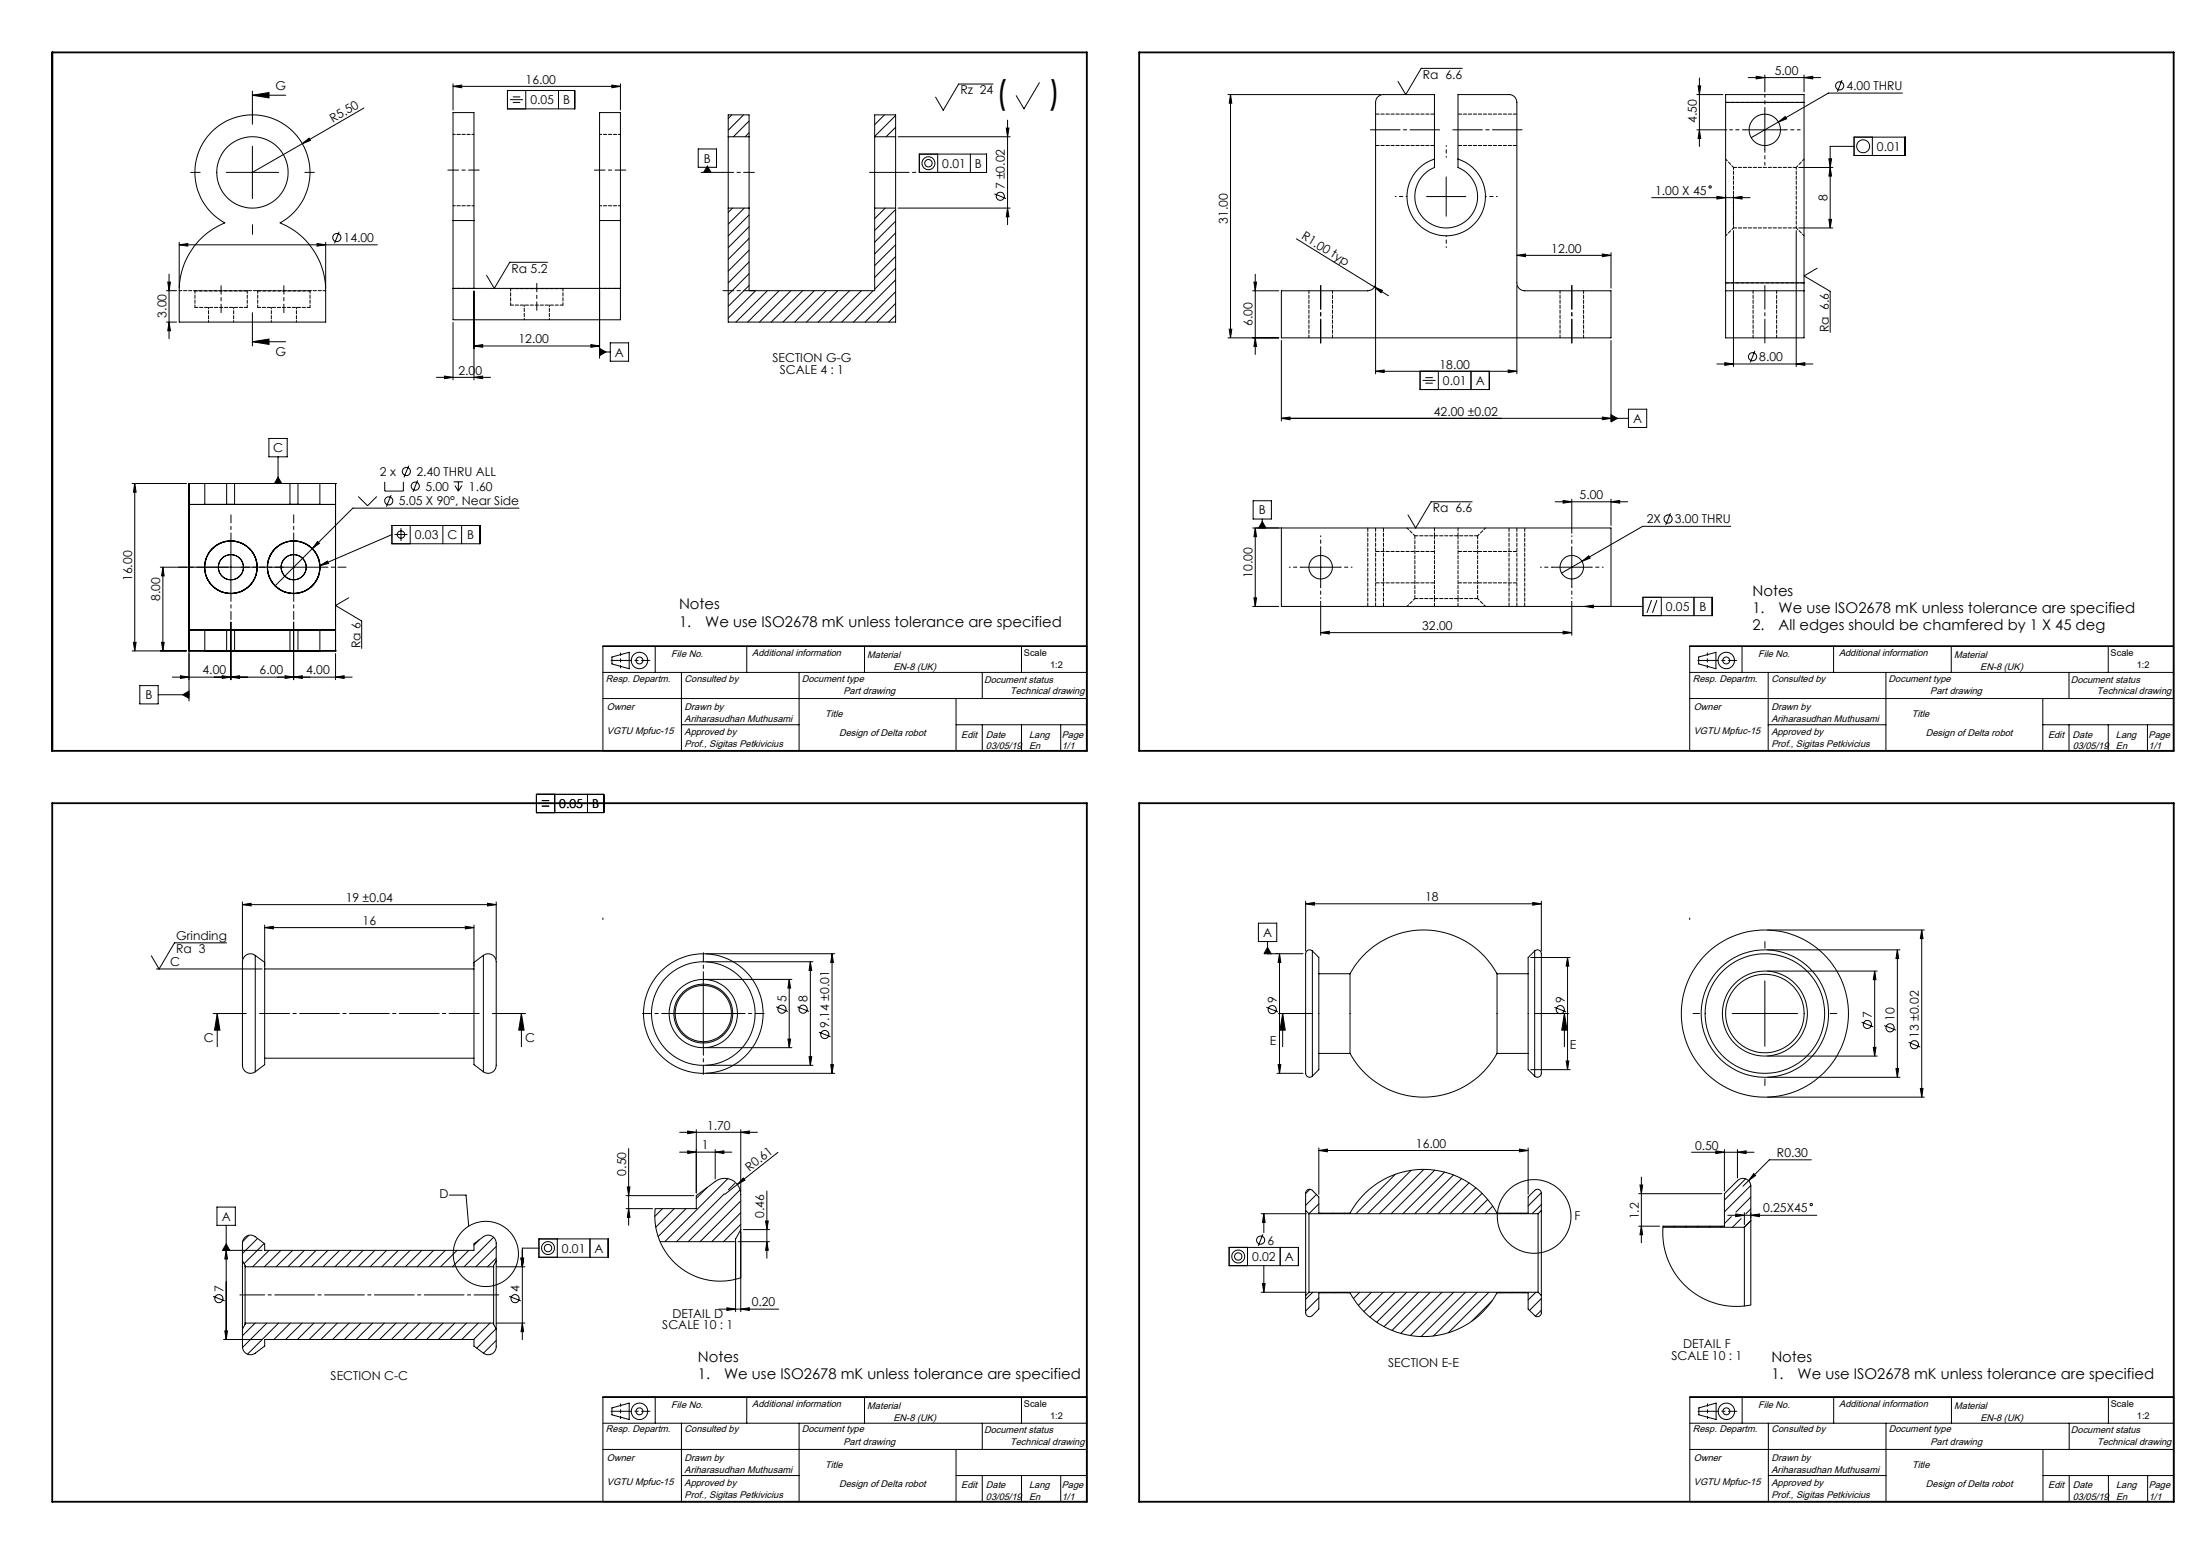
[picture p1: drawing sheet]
<svg xmlns="http://www.w3.org/2000/svg" width="841mm" height="594mm" viewBox="0 0 841 594" stroke-linecap="round" stroke-linejoin="round" font-family="sans-serif">
<g fill="none" stroke="#000" stroke-width=".38">
<path d="M96.5 34.8v12.7M96.5 36.4h12.7M96.5 36.4l6.3-1v2zM173.2 33l3.3-.5v1zM173.2 32v10M173.2 33h64M194 34.6h25.7v7h-25.7zM195 38.1h4.9M196 37h2.9M196 39.2h2.9M201 34.6v7M213.5 34.6v7"/>
<path d="M233.9 32.5l3.3 .5-3.3 .5zM237.2 32v10M379.6 32.1h-13.1l-5.9 10-3-5M397.3 31.6l-5.9 10-2.9-5M469.4 36.2h58.5M470.4 36.2l.5 3.2h-1zM470.4 36.2v92.9M526.7 37l1-.6 1.1-.2h19.6v27.8a12 12 0 0 0-5.1 18.4 12 12 0 0 0 19.1 0 12 12 0 0 0-5-18.4v-27.8h19.5a2.95 2.95 0 0 1 3 3v68.9a3 3 0 0 0 3 3.1h32.9v17.9h-126v-17.9h33.1a3 3 0 0 0 3-3.1v-68.9l.2-1.2zM559 26.1h-15.7l-5.9 10.1-3-5.1M648.7 36.2h9.9M649.1 32.8h1l-.5 3.4zM649.6 29.8v26.2"/>
<path d="M659.7 39.2v-3h29.9v3M659.7 39.2h29.9M659.7 39.2v68.9M668.3 29.7h27.7M671.3 29.2l3.4 .5-3.4 .5zM674.7 28.7v6.4M689.6 29.7l3.4-.5v1zM689.6 28.7v6.4M689.6 39.2v68.9M704.1 30.6l-1.7 4.5M727.3 35.6h-28.3l-19.2 11M81.4 49.9a22 22 0 0 1 32.9 3 22 22 0 0 1-7.2 32.3 28.1 28.1 0 0 1 17.4 25.9v12h-56v-12a28.1 28.1 0 0 1 17.4-25.9 22 22 0 0 1-4.5-35.3z"/>
<path d="M96.5 55.9v20M115.6 54.9l2.5-2.1 .6 .9zM115.6 54.9l-19.1 11M139.1 41.3l-23.5 13.6M266.9 56.9h7v7.1h-7zM278.4 52.3v27.2M278.4 52.3h7.9M278.4 52.3v-8.4h7.9v8.4M279.8 43.9l-1.4 1.4M284.2 43.9l-5.8 5.9M286.3 52.3v27.2M286.3 46.3l-5.9 6"/>
<path d="M286.3 50.8l-1.4 1.5M334.4 52.3v27.2M334.4 52.3h8M334.4 52.3v-8.4h8v8.4M338.1 43.9l-3.7 3.8M342.4 52.3v27.2M342.4 44.2l-8 7.9M342.4 48.6l-3.7 3.7M343.4 52.3h42.8M351.4 58.9h25.7v7h-25.7zM358.5 58.9v7M370.9 58.9v7"/>
<path d="M384.7 49h1l-.5 3.3zM385.2 45.9v40M648.7 49.6h11.5M649.6 49.6l.5 3.3h-1zM667.1 49.6h15M674.7 42.1v15M679.8 46.6l2.6-2.1 .5 .9zM679.8 46.6l-10.4 6M708.8 52.4h19.5v7h-19.5zM708.8 55.9h-9.2v31.2M715.8 52.4v7M86.5 65.9h20"/>
<path d="M268 65.9h8.4M270.4 63.5l1.4 2.4h-2.8zM270.4 64v1.9M278.4 79.5v43.6h64v-43.6M278.4 79.5h7.9M280 79.5l-1.6 1.7M284.5 79.5l-6.1 6.2M286.3 79.5v31.6h48.1v-31.6M334.4 79.5h8M338.4 79.5l-4 4.1M343.4 79.5h42.8M380.2 74.1l4.4 1.8"/>
<path d="M385.2 79.5l.5 3.4h-1zM545.4 75.1h15M548.4 60.8a15 15 0 0 0-7.7 23.1 15 15 0 0 0 24.3 0 15 15 0 0 0-7.6-23.1M552.8 67.6v15M631.4 75.6h37.6M656.3 75.1l3.4 .5-3.4 .5zM662.7 75.6l3.2-.5v1zM662.7 74.6v11.5M687.6 64h13.1M699.1 60.7h1.1l-.6 3.3zM699.6 64l.6 3.3h-1.1zM68.5 93.6l3.3-.5v1z"/>
<path d="M68.5 92.6v17.5M68.5 93.6h75.8M121.2 93.1l3.3 .5-3.3 .5zM124.5 92.6v17.5M129.6 88.6l-1.7 4.4M173.2 84.3v25.9M173.2 84.3v-41.3h8v41.3M173.2 84.3h8M181.2 84.3v25.9M229.2 84.3v52.6M229.2 84.3v-41.3h8v41.3M229.2 84.3h8"/>
<path d="M237.2 84.3v25.9M286.3 82.2l-7.9 8M286.3 86.7l-7.9 8M286.3 91.2l-7.9 8M286.3 95.7l-7.9 7.9M342.4 80.1l-8 8M342.4 84.6l-8 8M342.4 89l-8 8M342.4 93.5l-8 8M342.4 98l-8 8M495.6 91.3l29.8 18.4M579.9 97.6l3.2-.5v1z"/>
<path d="M579.9 97.6h35.9M612.5 97.1l3.3 .5-3.3 .5zM615.8 96.6v13.5M662.7 88.2v52M686.6 88.2v52M687.6 87.1h13.1M699.1 83.8h1.1l-.6 3.3zM63.6 111.1h3.9M64.1 107.8h1.1l-.6 3.3zM64.6 104.8v24.7M96.5 119.5v12.7M173.2 110.2v12h64v-12"/>
<path d="M173.2 110.2h64M181.2 111.3v33.9M209.3 100.3h-14.4l-6 9.9-2.9-4.9M286.3 100.1l-7.9 8.1M286.3 104.6l-7.9 8M286.3 109.1l-7.9 8M288.9 111.1l-10.5 10.5M293.3 111.1l-12 12M297.9 111.1l-12.1 12M302.3 111.1l-12 12M306.8 111.1l-12 12M311.3 111.1l-12 12"/>
<path d="M315.8 111.1l-12 12M320.3 111.1l-12 12M324.8 111.1l-12 12M329.3 111.1l-12 12M333.8 111.1l-12 12M342.4 102.5l-8 8M342.4 107l-16.2 16.1M342.4 111.5l-11.7 11.6M342.4 116l-7.2 7.1M478.9 111.2h9.9M479.4 107.8h.9l-.5 3.4zM479.8 104.8v30.7"/>
<path d="M525.4 109.7l3.1 1.3-.6 .9zM525.4 109.7l5.4 3.4M525.9 109.1v33.8M579.9 109.1v33.8M659.7 108.1v3.1M659.7 111.2v17.9h29.9v-17.9M659.7 111.2h29.9M659.7 108.1h29.9M689.6 108.1v3.1M694.7 102.5l-5.1 3 10 5.9v15.7M63.6 123.1h3.9M64.6 123.1l.6 3.3h-1.1z"/>
<path d="M96.5 130.6h12.7M96.5 130.6l6.3-1v2zM173.2 123.3v21.9M181.2 132.2l3.3-.5v1zM181.2 132.2h48M225.9 131.7l3.3 .5-3.3 .5zM229.2 133.2l2.4 1.3-2.4 1.5zM229.2 134.5h4.1M233.3 131h7v7.1h-7zM342.4 120.5l-2.7 2.6M469.4 129.1h19.4M469.9 125.8h1l-.5 3.3z"/>
<path d="M479.8 129.1l.5 3.3h-.9zM489.8 130.1v30.8M615.8 130.1v30.8M656.3 139.1h36.7M659.3 138.6l3.4 .5-3.4 .6zM670.8 134.1l-1.7 4.5M686.6 139.1l3.3-.5v1.1zM166.8 144.2h20.7M169.9 143.7l3.3 .5-3.3 .5zM181.2 144.2l3.3-.5v1zM489.8 159.9l3.3-.5v1zM489.8 159.9h132.7"/>
<path d="M525.9 141.9l3.2-.5v1zM525.9 141.9h54M542.9 141.9v7h26.4v-7M543.8 145.4h5M544.9 144.3h2.8M544.9 146.5h2.8M549.8 141.9v7M562.3 141.9v7M576.5 141.4l3.4 .5-3.4 .5zM612.5 159.4l3.3 .5-3.3 .5zM615.8 158.5l2.5 1.4-2.5 1.4zM622.5 156.4h7v7h-7z"/>
<path d="M102.8 167.6h7v7h-7zM106.3 174.6v10.2M156.2 178l-1.8 4.4M50.5 184.8h20.8M51.5 184.8l.5 3.3h-1zM51.5 184.8v64M72.2 184.8h17.5M72.2 184.8v83.2M72.2 184.8h56.1M72.2 184.8h.1M78.3 184.8v8M86.6 184.8h27.3z"/>
<path d="M86.6 192.8h27.3zM86.6 184.8v8M89.7 184.8h-11.4h44h-11.5M89.7 192.8h-17.5h56.1h-17.5M89.7 192.8h-11.4h44h-11.5M89.7 184.8v8M106.3 182.4l1.4 2.4h-2.8zM110.8 184.8h17.5M110.8 184.8v8M113.9 184.8v8M122.3 184.8v8M128.3 184.8v64"/>
<path d="M128.3 184.8h.1M136.9 189.8l3.6 3.5 3.5-3.5M147.1 184.2v3.5h7.1v-3.5M149.5 189.2l-1.8 4.5M159.6 183.6l-1.7 4.5M173.4 184.2h3.6M173.9 185.6l1.3 2.1M175.2 184.2v3.5M176.6 185.6l-1.4 2.1M198.4 194.2h-63.5l-29.8 29.8M479 191.4h7v7h-7zM482.5 199.3l1.4 2.5h-2.7z"/>
<path d="M482.5 198.4v3.4M562.8 191.8h-15.7l-5.9 10-3-5M594.5 191.8h27.7M597.5 191.3l3.4 .5-3.4 .5zM600.9 190.8v13M615.8 191.8l3.4-.5v1zM615.8 190.8v10M638.6 196.2l-1.8 4.4M61.3 216.8h36.9M62.3 216.8l.5 3.3h-1zM62.3 216.8v32M88.3 206.8v20"/>
<path d="M102.3 216.8h20M112.3 206.8v20M121.4 207l.7 .7-2.7 2zM122.3 216.2l2.9-1.8 .4 1zM149.8 204.4l-27.5 11.8M149.8 200.9h33.7v6.9h-33.7zM150.8 204.3h5M153.3 201.9v4.9M156.8 200.9v6.9M169.3 200.9v6.9M176.5 200.9v6.9M478.9 201.8h136.9v30"/>
<path d="M479.8 201.8l.5 3.3h-.9zM479.8 201.8v30M489.8 201.8v30h138.3M497.3 216.8h15M504.9 209.3v15M593.3 216.8h15M600.9 209.3v15M604.7 214.6l2.6-2.1 .6 .9zM604.7 214.6l-7.8 4.5M661.6 201.2h-33.7l-23.2 13.4M88.3 237.8v22M112.3 237.8v22"/>
<path d="M133.3 228.5l-5 3 10 5.9v10.5M478.9 231.8h9.9M479.4 228.5h.9l-.5 3.3zM504.9 229.8v13M600.9 229.8v13M605.8 231.8l3.3-.5v1zM628.1 228.3h26.4v7h-26.4zM631.3 229.4l-1.7 4.9M633.4 229.4l-1.7 4.9M635.1 228.3v7M647.6 228.3v7M50.5 248.8h20.8"/>
<path d="M51 245.5h1l-.5 3.3zM61.8 245.5h1l-.5 3.3zM69 258.3l3.2 .5-3.2 .5zM72.2 248.8h17.5M72.2 248.8h56.1M72.2 248.8h.1M78.3 240.8v8M84.9 258.3l3.4 .5-3.4 .5zM86.6 248.8h27.3zM86.6 240.8h27.3zM86.6 240.8v8M88.3 258.8l3.3-.5v1z"/>
<path d="M89.7 248.8h-11.4h44h-11.5M89.7 240.8h-17.5h56.1h-17.5M89.7 240.8h-11.4h44h-11.5M89.7 240.8v8M109 258.3l3.3 .5-3.3 .5zM110.8 248.8h17.5M110.8 240.8v8M112.3 258.8l3.3-.5v1zM113.9 240.8v8M122.3 240.8v8M128.3 258.8l3.3-.5v1zM128.3 249.8v10"/>
<path d="M128.3 248.8h.1M134.6 258.8h-68.7M230.5 247h185v40h-185zM230.5 257h185M233.9 251.1l6.6-1.8v6.3l-6.6-1.8zM250.5 247v10M260.5 257v30M285.5 247v10M305.5 257v30M330.5 247v10M375.5 257v10M390.5 247v10"/>
<path d="M504.9 241.8l3.2-.5v1zM504.9 241.8h96M597.5 241.3l3.4 .5-3.4 .5zM645.9 247h185v40h-185zM645.9 257h185M649.4 251.1l6.6-1.8v6.3l-6.6-1.8zM665.9 247v10M675.9 257v30M700.9 247v10M720.9 257v30M745.9 247v10M790.9 257v10"/>
<path d="M805.9 247v10M53.4 262.1h7.1v7h-7.1zM60.5 265.6h11.7M69.8 265.6l2.4-1.4v2.7zM230.5 267h185M260.5 277h45M365.5 267v20M365.5 277h50M375.5 277v10M390.5 277v10M405.5 277v10M645.9 267h185"/>
<path d="M675.9 277h45M780.9 277h50M780.9 267v20M790.9 277v10M805.9 277v10M820.9 277v10M205.1 303.6h25.7v7h-25.7zM206.1 307.1h4.9M207.1 306h2.8M207.1 308.1h2.8M212.1 303.6v7M224.6 303.6v7"/>
<path d="M92.7 345.8l3.3-.5v1zM92.7 344.8v21.8M92.7 345.8h97M101.2 354.6l3.3-.5v1zM101.2 353.6v15.8M101.2 354.6h80M177.9 354.1l3.3 .5-3.3 .5zM181.2 353.6v15.8M186.4 345.3l3.3 .5-3.3 .5zM189.7 344.8v21.8M230.5 350.9v.6M481 352.9h7.1v7h-7.1z"/>
<path d="M484.5 359.9v4.7h13.6M499.1 345.5l3.3-.5v1zM499.1 344.5v19.1M499.1 345.5h90.1M585.9 345l3.3 .5-3.3 .5zM589.2 344.5v19.1M645.9 350.9v.6M675.7 355.5h59.9M734.6 355.5l.5 3.3h-1zM734.6 355.5v63.9M59.8 370.4h40.4M86.6 360.4h-19.9l-5.9 10-2.9-5"/>
<path d="M97.6 365.2a3.3 3.3 0 0 0-3.8 .2 3.3 3.3 0 0 0-1.1 3.6v31.4a26.7 26.7 0 0 0 .4 8.3 3.1 3.1 0 0 0 4.5 1M97.6 365.2l3.6 2.7v39.1l-3.6 2.7M97.6 365.2v44.5M101.2 370.4h80M184.8 365.2a3.3 3.3 0 0 1 3.8 .2 3.3 3.3 0 0 1 1.1 3.6v31.4a29.1 29.1 0 0 1-.4 8.3 3.1 3.1 0 0 1-4.5 1M184.8 365.2l-3.6 2.7v39.1l3.6 2.7M184.8 365.2v44.5M268.9 374.9v25M269.8 364.6h49.3M269.8 367.6h41M269.8 374.4h32.9M301.7 374.4l.5 3.3h-1z"/>
<path d="M301.7 374.4v26.1M309.8 367.6l.5 3.3h-1zM309.8 367.6v39.6M318.1 364.6l.5 3.3h-1zM318.1 364.6v45.7M484.5 362.1l1.5 2.5h-2.8zM489.1 364.6l.5 3.3h-1zM489.1 364.6v45.7M501.7 363.5a1.65 1.65 0 0 0-2-.1 1.65 1.65 0 0 0-.6 2v44.1a1.64 1.64 0 0 0 .6 1.9 1.64 1.64 0 0 0 2-.1M501.7 363.5l2.5 2.5v42.9l-2.5 2.4M501.7 363.5v47.8M504.2 372.2h11.9"/>
<path d="M516.1 372.2a32 32 0 0 1 56.2 0M516.1 372.2v30.5M572.3 372.2v30.5M572.3 372.2h11.9M585.2 366h15M586.7 363.5a1.64 1.64 0 0 1 1.9 0 1.64 1.64 0 0 1 .6 1.9v44.1a1.63 1.63 0 0 1-.6 1.9 1.63 1.63 0 0 1-1.9-.1M586.7 363.5l-2.5 2.5v42.9l2.5 2.4M586.7 363.5v47.8M599.2 366l.5 3.3h-1zM599.2 366v42.9M674.7 374.9v25M675.7 363.1h50.6"/>
<path d="M675.7 371.2h41.9M716.6 371.2l.5 3.3h-1zM716.6 371.2v32.5M725.3 363.1l.5 3.3h-1zM725.3 363.1v48.7M81.5 387.4h12.7M83 387.4l1.1 6.4h-2.1zM83 387.4v12.7M188.2 387.4h12.7M199.3 387.4l1 6.4h-2zM199.3 387.4v12.7M256.4 387.4h24.9"/>
<path d="M296.7 384.8l4.5 1.8M301.2 397.2h1l-.5 3.3zM304.8 384.8l4.4 1.8M313.1 394.5l4.4 1.8M484.1 385l4.5 1.8M488.7 387.4h12.7M490.3 387.4l1 6.4h-2zM490.3 387.4v12.7M586.9 387.4h12.7M594.2 385l4.5 1.8M598 387.4l1.1 6.4h-2.1zM598 387.4v12.7"/>
<path d="M662.2 387.4h25M711.6 390.7l4.5 1.8M720.3 392l4.4 1.8M729.6 398.5l4.5 1.7M101.2 404.5h80M269.8 410.3h49.3M269.8 407.2h41M269.8 400.5h32.9M309.3 403.9h1l-.5 3.3zM317.6 407h1l-.5 3.3zM488.1 410.3h10M488.6 407h1l-.5 3.3z"/>
<path d="M504.2 402.7h11.9M516.1 402.7a32 32 0 0 0 56.2 0M572.3 402.7h11.9M585.2 408.9h15M598.7 405.5h1l-.5 3.4zM675.7 419.4h59.9M675.7 411.8h50.6M675.7 403.7h41.9M716.1 400.4h1l-.5 3.3zM724.8 408.5h1l-.5 3.3zM734.1 416.1h1l-.5 3.3zM240.3 439v29.3"/>
<path d="M259.8 432.8h29.7M262.9 432.3l3.3 .5-3.3 .5zM262.9 439.9l3.3 .5-3.3 .5zM266.2 431.8v24.2M273.4 439.4v11.2M283.2 432.8l3.3-.5v1zM283.2 431.8v23.7M504.2 439.8l3.3-.6v1.1zM504.2 438.8v17.7M504.2 439.8h80M580.8 439.2l3.4 .6-3.4 .5zM584.2 438.8v17.7"/>
<path d="M655.9 439.9l3.3 .5-3.3 .5zM659.2 439.4v15.9M664.2 439.4v10.9M171.8 456.8h6.4l1 11.9M239.3 457h25.9M239.8 453.7h1l-.5 3.3zM259.8 440.4h20M270.4 453.9l-4.2 4.2M273.4 440.4l3.3-.5v1zM276.9 456.3l-18.3 18.3M278.2 450.5l-24.1 24.1M280.9 452.3l-2.4 2.5"/>
<path d="M281.9 452.7l-4.8 3.8M282.9 454.8l-19.8 19.8M283.2 459.1l-15.6 15.5M284.1 450.3l.7 .8-2.9 1.6zM293.2 455.3v25.7M297.4 440.5l-15.5 12.2M500.8 454.6l-1.7 1.6M503.2 456.6l-4.1 4.1M533.4 448.8l-15.1 15.1M539.4 447.4l-16.5 16.5M544.3 447l-17 16.9M548.5 447.3l-16.7 16.6"/>
<path d="M552.2 448l-15.9 15.9M555.6 449.1l-14.8 14.8M558.7 450.5l-13.4 13.4M561.6 452.1l-11.8 11.8M564.2 454l-10 9.9M566.6 456.1l-7.8 7.8M568.7 458.5l-5.5 5.4M589.2 455.9l-5 5.1M626.4 456.3h31.8M626.9 453h1l-.4 3.3zM627.5 449.9v25.1M646.6 440.4h23.9"/>
<path d="M664.2 440.4l3.3-.5v1zM667.3 450.6l-8.1 8.1M668.4 451.3l-2.1 2.1M669.3 453.1l-10.1 10.1M669.3 457.6l-5.7 5.7M670.4 448.6l.7 .7-2.7 2zM692.4 443.3h-16l-8 8M82.9 461.4h7.1v7h-7.1zM85.4 477.9h14.8M86.5 475.5l1.3 2.4h-2.7zM86.5 477.9l.5 3.3h-1.1zM86.5 468.4v43.6"/>
<path d="M95.1 472.2l-2.4 2.4M98.5 473.4l-5.8 5.7M101 475.3l-7.7 7.7M102.9 477.9l-6.3 6.3M107.4 477.9l-6.3 6.3M111.9 477.9l-6.3 6.3M116.3 477.9l-6.2 6.3M120.8 477.9l-6.3 6.3M125.3 477.9l-6.3 6.3M129.8 477.9l-6.3 6.3M134.3 477.9l-6.3 6.3M138.8 477.9l-6.3 6.3"/>
<path d="M143.3 477.9l-6.3 6.3M147.8 477.9l-6.3 6.3M152.3 477.9l-6.3 6.3M156.8 477.9l-6.3 6.3M161.3 477.9l-6.4 6.3M165.7 477.9l-6.2 6.3M170.3 477.9l-6.4 6.3M174.7 477.9l-6.3 6.3M179.2 477.9l-6.3 6.3M183.3 473.8l-2.1 2.2M188.7 472.9l-11.3 11.3M189.7 476.5l-7.8 7.7"/>
<path d="M206 477.1h-6.3v35M206 473.6h26.5v7h-26.5zM213 473.6v7M225.5 473.6v7M239.3 462h10.1M240.3 462l.5 3.3h-1zM250.5 462h15.7v-5l7.2-5.4a6.1 6.1 0 0 1 6.4-.5 6.1 6.1 0 0 1 3.4 5.4v31.9l-3.6 .9-3.1 .4-3.1-.1-5.9-1.1-5.5-2.6-3.9-3.1-2.6-2.7-1.4-2.1-2.2-4.4-1.3-4.9-.3-3.7zM252.3 474.6h28.9v14.4M253.3 462l-3 3M257.7 462l-7 7.1M262.3 462l-10.7 10.6M281.2 474.5l-.1 .1"/>
<path d="M282.2 474.6h12M283.2 470l-2 3.6v27.8M283.2 463.5l-11.1 11.1M283.2 468l-6.6 6.6M283.2 471v30.4M284.2 470h10M292.7 466.7h1l-.5 3.3zM293.2 474.6l.5 3.3h-1zM469.9 476.8h26.5v7h-26.5zM476.9 476.8v7M482.1 463.9h17.3M482.8 471.8l-1.8 4.4"/>
<path d="M483.1 463.9l.5 3.3h-1zM483.1 463.9v7.3M489.4 476.8v7M499.1 462.7v-6.6a1.5 1.5 0 0 1 .9-1.4 1.5 1.5 0 0 1 1.7 .3l2.5 2.5v6.2h11.9a32 32 0 0 1 56.2 0h11.9v-6.2l2.5-2.5a1.47 1.47 0 0 1 1.6-.3 1.47 1.47 0 0 1 .9 1.4v6.6M499.1 462.7v32.5M499.1 462.7l1.3 1.2M500.4 463.9v30.1M500.4 463.9h87.6M504.2 460.2l-3.8 3.7M505.1 463.7l-.2 .2M509.6 463.7l-.2 .2M514.1 463.7l-.2 .2"/>
<path d="M570.6 461l-2.9 2.9M572.5 463.7l-.3 .2M576.9 463.7l-.2 .2M581.4 463.7l-.2 .2M588 463.9v30.1M589.2 460.4l-3.5 3.5M589.2 462.7v32.5M589.2 462.7l-1.2 1.2M626.4 468.7h8M627.5 468.7l.4 3.3h-1zM635.7 469.1h31.1M635.7 468.7h23.5v-12.4l5-5a2.98 2.98 0 0 1 3.2-.7 2.98 2.98 0 0 1 1.9 2.8v45.4l-5.5 .6-3.7-.3-3.3-.6-3.8-1.3-2.4-1.1-2.6-1.6-2.9-2.2-2.6-2.7-2.2-2.9-2.8-5.4-1.5-5.8-.4-3.7z"/>
<path d="M640.3 468.7l-.5 .4M644.7 468.7l-.4 .4M649.3 468.7l-.5 .4M653.7 468.7l-.4 .4M658.2 468.7l-.4 .4M660.5 464.5h34M661.8 465.1l-2.6 2.6M663.5 464l3.3 .5-3.3 .6zM665.6 465.8l-3.3 3.3M666.8 469.1v30.1M666.8 463.5v4.6M669.3 462.1l-2 1.9"/>
<path d="M669.3 466.6l-2.6 2.5M669.3 464.5l3.3-.5v1.1zM81.5 495.5l4.4 1.8M92.7 481.9v-6.7a3.1 3.1 0 0 1 1.7-2.8 3.1 3.1 0 0 1 3.2 .3l3.6 2.7v2.5h80v-2.5l3.6-2.7a3.1 3.1 0 0 1 3.2-.3 3.1 3.1 0 0 1 1.7 2.8v6.7M92.7 481.9v26.1M92.7 481.9l1 1.8v.5M93.7 484.2v21.5M93.7 484.2h95M188.7 484.2v21.5M189.7 481.9v26.1M189.7 481.9l-1 1.8v.5M189.7 480.9l-3.3 3.3"/>
<path d="M189.7 484.2h11M194.7 495.5l4.4 1.8M199.2 480.9h1l-.5 3.3zM277.9 499.9l3.3 .5-3.3 .5zM482.1 494h17.3M482.6 490.6h1l-.5 3.4zM483.1 483.8v10.2M499.1 495.2v6.6a1.5 1.5 0 0 0 .9 1.4 1.5 1.5 0 0 0 1.7-.4l2.5-2.4v-6.2h11.9a32 32 0 0 0 56.2 0h11.9v6.2l2.5 2.4a1.47 1.47 0 0 0 1.6 .4 1.47 1.47 0 0 0 .9-1.4v-6.6M500.4 494h87.6M500.4 494l-1.3 1.2M501.8 494l-2.7 2.6M504.2 496.1l-5.1 5"/>
<path d="M506.3 494l-.2 .2M510.8 494l-.2 .2M515.3 494l-.2 .2M519.8 494l-2.4 2.4M524.3 494l-5 5M528.7 494l-7.3 7.3M533.3 494l-9.6 9.5M537.7 494l-11.4 11.4M542.2 494l-13.1 13.1M546.7 494l-14.6 14.5M551.2 494l-15.7 15.7M555.7 494l-16.5 16.5"/>
<path d="M560.2 494l-17 16.9M564.7 494l-16.7 16.7M569.2 494l-15.6 15.4M570.4 497.2l-7.9 7.9M573.7 494l-.3 .2M578.1 494l-.2 .2M582.6 494l-.2 .2M587.1 494l-2.9 2.9M588 494l1.2 1.2M589.2 496.4l-4.5 4.5M85.4 512h14.8M85.9 508.7h1.1l-.5 3.3z"/>
<path d="M92.7 508v6.8a3.1 3.1 0 0 0 1.7 2.7 3.1 3.1 0 0 0 3.2-.3l3.6-2.7v-2.5h80v2.5l3.6 2.7M93.7 505.7h95M93.7 505.7v.5l-1 1.8M97.5 505.7l-4.8 4.9M102 505.7l-9.3 9.3M106.5 505.7l-11.9 11.9M111 505.7l-6.3 6.3M115.5 505.7l-6.3 6.3M120 505.7l-6.3 6.3M124.5 505.7l-6.3 6.3M129 505.7l-6.3 6.3M133.5 505.7l-6.4 6.3"/>
<path d="M137.9 505.7l-6.2 6.3M142.5 505.7l-6.4 6.3M146.9 505.7l-6.3 6.3M151.4 505.7l-6.3 6.3M155.9 505.7l-6.3 6.3M160.4 505.7l-6.3 6.3M164.9 505.7l-6.3 6.3M169.4 505.7l-6.3 6.3M173.8 505.7l-6.2 6.3M178.4 505.7l-6.4 6.3M182.8 505.7l-6.3 6.3M187.3 505.7l-6.3 6.3"/>
<path d="M188.7 505.7v.5l1 1.8M189.6 507.9l-7.4 7.4M189.7 508v6.8a3.1 3.1 0 0 1-1.7 2.7 3.1 3.1 0 0 1-3.2-.3M189.7 512.4l-4.9 4.8M189.7 505.7h11M199.7 505.7l.5 3.3h-1zM274.8 500.4h22.9M283.2 500.4l3.3-.5v1zM589.2 500.8l-2.2 2.3M230.5 534h185v40h-185zM233.9 538.2l6.6-1.9v6.3l-6.6-1.8zM250.5 534v10"/>
<path d="M285.5 534v10M330.5 534v10M390.5 534v10M646 534h185v40h-185zM649.4 538.2l6.6-1.9v6.3l-6.6-1.8zM666 534v10M701 534v10M746 534v10M806 534v10M230.5 544h185M230.5 554h185M260.5 544v30"/>
<path d="M305.5 544v30M365.5 554v20M375.5 544v10M646 544h185M646 554h185M676 544v30M721 544v30M781 554v20M791 544v10M260.5 564h45M365.5 564h50M375.5 564v10"/>
<path d="M390.5 564v10M405.5 564v10M676 564h45M781 564h50M791 564v10M806 564v10M821 564v10"/>
<circle cx="703.3" cy="32.8" r="1.55"/>
<circle cx="674.7" cy="49.6" r="6"/>
<circle cx="712.2" cy="55.9" r="2.48"/>
<circle cx="96.5" cy="65.9" r="13.6"/>
<circle cx="354.9" cy="62.4" r="1.42"/>
<circle cx="354.9" cy="62.4" r="2.47"/>
<circle cx="382.4" cy="75" r="1.56"/>
<circle cx="653.7" cy="71.5" r=".45"/>
<circle cx="128.8" cy="90.8" r="1.56"/>
<circle cx="669.9" cy="136.3" r="1.56"/>
<circle cx="148.6" cy="191.4" r="1.55"/>
<circle cx="155.4" cy="180.2" r="1.55"/>
<circle cx="158.7" cy="185.8" r="1.55"/>
<circle cx="637.7" cy="198.4" r="1.55"/>
<circle cx="88.3" cy="216.8" r="10.1"/>
<circle cx="88.3" cy="216.8" r="10"/>
<circle cx="88.3" cy="216.8" r="4.8"/>
<circle cx="112.3" cy="216.8" r="10.1"/>
<circle cx="112.3" cy="216.8" r="10"/>
<circle cx="112.3" cy="216.8" r="4.8"/>
<circle cx="153.3" cy="204.3" r="1.41"/>
<circle cx="504.8" cy="216.8" r="4.5"/>
<circle cx="600.9" cy="216.8" r="4.5"/>
<circle cx="244.4" cy="252.5" r="1.32"/>
<circle cx="244.5" cy="252.5" r="3.1"/>
<circle cx="659.9" cy="252.5" r="1.33"/>
<circle cx="659.9" cy="252.5" r="3.1"/>
<circle cx="268.8" cy="387.4" r="11.3"/>
<circle cx="268.9" cy="387.4" r="19.8"/>
<circle cx="268.9" cy="387.4" r="22.9"/>
<circle cx="268.9" cy="387.4" r="13.1"/>
<circle cx="268.9" cy="387.4" r="10.7"/>
<circle cx="298.9" cy="385.7" r="1.55"/>
<circle cx="307" cy="385.7" r="1.55"/>
<circle cx="315.3" cy="395.4" r="1.56"/>
<circle cx="486.3" cy="385.9" r="1.56"/>
<circle cx="596.4" cy="385.9" r="1.55"/>
<circle cx="674.7" cy="387.4" r="31.9"/>
<circle cx="674.7" cy="387.4" r="16.2"/>
<circle cx="674.7" cy="387.4" r="24.4"/>
<circle cx="674.7" cy="387.4" r="15"/>
<circle cx="674.7" cy="387.4" r="22.8"/>
<circle cx="713.8" cy="391.6" r="1.55"/>
<circle cx="722.5" cy="392.9" r="1.55"/>
<circle cx="731.8" cy="399.3" r="1.55"/>
<circle cx="185.7" cy="479.3" r="12.5"/>
<circle cx="209.5" cy="477.1" r="2.47"/>
<circle cx="209.5" cy="477.1" r="1.4"/>
<circle cx="481.9" cy="474" r="1.56"/>
<circle cx="586.5" cy="465" r="14.1"/>
<circle cx="692.4" cy="460.4" r=".44"/>
<circle cx="83.7" cy="496.4" r="1.55"/>
<circle cx="196.9" cy="496.4" r="1.56"/>
<circle cx="473.3" cy="480.3" r="1.42"/>
<circle cx="473.4" cy="480.3" r="2.47"/>
<circle cx="244.4" cy="539.5" r="1.33"/>
<circle cx="244.5" cy="539.5" r="3.2"/>
<circle cx="659.9" cy="539.5" r="3.1"/>
<circle cx="659.9" cy="539.5" r="1.33"/>
</g>
<path d="M537.9 75.1h-4.5M552.9 60.1v-4.5M567.9 75.1h4.5M552.9 90.1v4.5M497.4 216.8h-4.5M504.9 209.3v-4.5M512.4 216.8h4.5M593.4 216.8h-4.5M600.9 209.3v-4.5M608.4 216.8h4.5M504.9 224.3v4.5M600.9 224.3v4.5" fill="none" stroke="#000" stroke-width=".38" stroke-dasharray="15.2 1.3 1.3 1.3" stroke-dashoffset="14.9"/>
<path d="M667.2 49.6h-6M674.7 42.1v-6M674.7 57.1v6M682.2 49.6h6" fill="none" stroke="#000" stroke-width=".38" stroke-dasharray="15.2 1.3 1.3 1.3" stroke-dashoffset="14.1"/>
<path d="M96.5 45.9v-3.6M76.5 65.9h-3.6M116.5 65.9h3.7M96.5 85.9v3.6M674.7 362.4v-2.5M649.7 387.4h-2.5M699.7 387.4h2.5M674.7 412.4v2.5" fill="none" stroke="#000" stroke-width=".38" stroke-dasharray="15.2 1.3 1.3 1.3"/>
<path d="M78.3 216.8h-10M88.3 206.8v-10M98.3 216.8h10M102.3 216.8h-10M112.3 206.8v-10M122.3 216.8h10M88.3 226.8v10M112.3 226.8v10" fill="none" stroke="#000" stroke-width=".38" stroke-dasharray="15.2 1.3 1.3 1.3" stroke-dashoffset="12.1"/>
<path d="M268.9 374.9v-10.7M256.4 387.4h-10.8M268.9 399.9v10.8M281.4 387.4h10.7" fill="none" stroke="#000" stroke-width=".38" stroke-dasharray="15.2 1.3 1.3 1.3" stroke-dashoffset="11.8"/>
<path d="M504.9 109.1v22M600.9 109.1v22M504.9 131.1v-22M600.9 131.1v-22M674.7 131.1v-22" fill="none" stroke="#000" stroke-width=".38" stroke-dasharray="15.2 1.3 1.3 1.3" stroke-dashoffset="6.1"/>
<path d="M523.9 49.6h26.5M555.4 49.6h26.5" fill="none" stroke="#000" stroke-width=".38" stroke-dasharray="15.2 1.3 1.3 1.3" stroke-dashoffset="3.9"/>
<path d="M99.2 387.4h84" fill="none" stroke="#000" stroke-width=".38" stroke-dasharray="15.2 1.3 1.3 1.3" stroke-dashoffset="3.7"/>
<path d="M190.7 495h-99" fill="none" stroke="#000" stroke-width=".38" stroke-dasharray="15.2 1.3 1.3 1.3" stroke-dashoffset="5.7"/>
<path d="M84.5 119.5v-10.3M108.5 119.5v-10.3M205.2 118.6v-10.3" fill="none" stroke="#000" stroke-width=".38" stroke-dasharray="15.2 1.3 1.3 1.3" stroke-dashoffset="12"/>
<path d="M171.2 65h12M227.2 65h12M288.4 65.9h-12M288.4 111.1h-12" fill="none" stroke="#000" stroke-width=".38" stroke-dasharray="15.2 1.3 1.3 1.3" stroke-dashoffset="11.1"/>
<path d="M332.4 65.9h34.1" fill="none" stroke="#000" stroke-width=".38" stroke-dasharray="15.2 1.3 1.3 1.3" stroke-dashoffset=".1"/>
<path d="M233.6 252.4h14.8M649 252.4h14.9M233.6 539.4h14.8M649.1 539.4h14.8" fill="none" stroke="#000" stroke-width=".38" stroke-dasharray="15.2 1.3 1.3 1.3" stroke-dashoffset="7.4"/>
<path d="M237.2 255.3v-5.7M652.7 255.3v-5.7M237.2 542.3v-5.7M652.7 542.3v-5.7" fill="none" stroke="#000" stroke-width=".38" stroke-dasharray="15.2 1.3 1.3 1.3" stroke-dashoffset="14.3"/>
<path d="M20 20h395.5v267h-395.5zM435.5 20h395.4v267h-395.4zM20 307h395.5v267h-395.5zM435.5 307h395.5v267h-395.5z" fill="none" stroke="#000" stroke-width=".7"/>
<g fill="#000">
<path d="M115.6 54.9l2.5-2.1 .6 .9zM525.4 109.7l3.1 1.3-.6 .9zM284.1 450.3l.7 .8-2.9 1.6z"/>
<path d="M96.5 36.4l6.3-1v2zM96.5 130.6l6.3-1v2z"/>
<path d="M470.4 36.2l.5 3.2h-1zM469.9 125.8h1l-.5 3.3zM479.4 107.8h.9l-.5 3.4zM479.8 129.1l.5 3.3h-.9zM699.6 64l.6 3.3h-1.1zM699.1 83.8h1.1l-.6 3.3zM699.1 60.7h1.1l-.6 3.3zM479.8 201.8l.5 3.3h-.9zM479.4 228.5h.9l-.5 3.3zM318.1 364.6l.5 3.3h-1zM317.6 407h1l-.5 3.3zM309.8 367.6l.5 3.3h-1zM309.3 403.9h1l-.5 3.3zM301.7 374.4l.5 3.3h-1zM301.2 397.2h1l-.5 3.3zM86.5 477.9l.5 3.3h-1.1zM85.9 508.7h1.1l-.5 3.3zM199.2 480.9h1l-.5 3.3zM199.7 505.7l.5 3.3h-1zM199.2 480.9h1l-.5 3.3zM489.1 364.6l.5 3.3h-1zM488.6 407h1l-.5 3.3zM599.2 366l.5 3.3h-1zM598.7 405.5h1l-.5 3.4zM734.6 355.5l.5 3.3h-1zM734.1 416.1h1l-.5 3.3zM725.3 363.1l.5 3.3h-1zM724.8 408.5h1l-.5 3.3zM716.6 371.2l.5 3.3h-1zM716.1 400.4h1l-.5 3.3zM626.9 453h1l-.4 3.3zM627.5 468.7l.4 3.3h-1zM64.1 107.8h1.1l-.6 3.3zM64.6 123.1l.6 3.3h-1.1zM384.7 49h1l-.5 3.3zM385.2 79.5l.5 3.4h-1zM51.5 184.8l.5 3.3h-1zM51 245.5h1l-.5 3.3zM62.3 216.8l.5 3.3h-1zM61.8 245.5h1l-.5 3.3z"/>
<path d="M671.3 29.2l3.4 .5-3.4 .5zM689.6 29.7l3.4-.5v1z"/>
<path d="M649.6 49.6l.5 3.3h-1zM649.1 32.8h1l-.5 3.4zM293.2 474.6l.5 3.3h-1zM292.7 466.7h1l-.5 3.3z"/>
<path d="M579.9 97.6l3.2-.5v1zM612.5 97.1l3.3 .5-3.3 .5z"/>
<path d="M686.6 139.1l3.3-.5v1.1zM659.3 138.6l3.4 .5-3.4 .6zM283.2 500.4l3.3-.5v1zM277.9 499.9l3.3 .5-3.3 .5zM664.2 440.4l3.3-.5v1zM655.9 439.9l3.3 .5-3.3 .5zM121.2 93.1l3.3 .5-3.3 .5zM68.5 93.6l3.3-.5v1zM128.3 258.8l3.3-.5v1zM109 258.3l3.3 .5-3.3 .5z"/>
<path d="M489.8 159.9l3.3-.5v1zM612.5 159.4l3.3 .5-3.3 .5zM525.9 141.9l3.2-.5v1zM576.5 141.4l3.4 .5-3.4 .5zM679.8 46.6l3.1-1.2-.5-.9zM656.3 75.1l3.4 .5-3.4 .5zM662.7 75.6l3.2-.5v1zM504.9 241.8l3.2-.5v1zM597.5 241.3l3.4 .5-3.4 .5zM597.5 191.3l3.4 .5-3.4 .5zM615.8 191.8l3.4-.5v1zM604.7 214.6l3.2-1.2-.6-.9zM92.7 345.8l3.3-.5v1zM186.4 345.3l3.3 .5-3.3 .5zM262.9 439.9l3.3 .5-3.3 .5zM273.4 440.4l3.3-.5v1zM499.1 345.5l3.3-.5v1zM585.9 345l3.3 .5-3.3 .5zM483.1 463.9l.5 3.3h-1zM482.6 490.6h1l-.5 3.4zM663.5 464l3.3 .5-3.3 .6zM669.3 464.5l3.3-.5v1.1zM670.4 448.6l-2 2.7 2.7-2zM173.2 33l3.3-.5v1zM233.9 32.5l3.3 .5-3.3 .5zM169.9 143.7l3.3 .5-3.3 .5zM181.2 144.2l3.3-.5v1zM181.2 132.2l3.3-.5v1zM225.9 131.7l3.3 .5-3.3 .5zM69 258.3l3.2 .5-3.2 .5zM88.3 258.8l3.3-.5v1zM84.9 258.3l3.4 .5-3.4 .5zM112.3 258.8l3.3-.5v1zM121.4 207l-2 2.7 2.7-2z"/>
<path d="M615.8 158.5l2.5 1.4-2.5 1.4zM605.8 231.8l3.3-.5v1zM482.5 199.3l1.4 2.5h-2.7zM86.5 475.5l-1.4 2.4h2.7zM484.5 362.1l-1.3 2.5h2.8zM229.2 133.2l2.4 1.3-2.4 1.5zM270.4 63.5l1.4 2.4h-2.8zM122.3 216.2l2.9-1.8 .4 1zM69.8 265.6l2.4 1.3v-2.7zM106.3 182.4l1.4 2.4h-2.8z"/>
<path d="M177.9 354.1l3.3 .5-3.3 .5zM101.2 354.6l3.3-.5v1z"/>
<path d="M199.3 387.4l1 6.4h-2zM83 387.4l1.1 6.4h-2.1z"/>
<path d="M598 387.4l1.1 6.4h-2.1zM490.3 387.4l1 6.4h-2z"/>
<path d="M262.9 432.3l3.3 .5-3.3 .5zM283.2 432.8l3.3-.5v1zM504.2 439.8l3.3-.6v1.1zM580.8 439.2l3.4 .6-3.4 .5z"/>
<path d="M240.3 462l.5 3.3h-1zM239.8 453.7h1l-.5 3.3z"/>
</g>
<g fill="none" stroke="#000" stroke-width=".38" stroke-dasharray="1.3 .6" stroke-dashoffset="-.1">
<path d="M659.7 39.1h30M525.9 55.6h22.5M548.4 43.6h-22.5M557.4 55.6h22.5M579.9 43.6h-22.5M689.7 108.1h-30M522.9 201.8v30M548.4 210.8h-22.5M576.9 201.8v30M579.9 201.8v30M579.9 210.8h-22.5M525.9 231.8v-30"/>
<path d="M525.9 222.8h22.5M528.9 231.8v-30M557.4 222.8h22.5M582.9 231.8v-30"/>
</g>
<path d="M74.5 111.2h20M74.5 117.5h20M98.5 111.2h20M98.5 117.5h20M195.2 110.3h20M195.2 116.6h20M500.4 111.1v18M596.4 111.1v18M670.2 111.1v18M509.4 129.1v-18M605.4 129.1v-18M679.2 129.1v-18" fill="none" stroke="#000" stroke-width=".38" stroke-dasharray="1.3 .6" stroke-dashoffset=".2"/>
<g fill="none" stroke="#000" stroke-width=".38" stroke-dasharray="1.3 .6" stroke-dashoffset=".4">
<path d="M181.2 51.4h-8M237.2 51.4h-8M173.2 78.7h8M229.2 78.7h8M662.7 64l-3-3.2M689.7 60.8l-3 3.2M659.7 90.1l3-3M686.7 87.1l3 3M181.2 110.2h-8M237.2 110.2h-8M537.9 201.8l3 3M564.9 204.8l3-3"/>
<path d="M540.9 228.8l-3 3M567.9 231.8l-3-3"/>
</g>
<path d="M686.7 64v23.1M662.7 87.1v-23.1" fill="none" stroke="#000" stroke-width=".38" stroke-dasharray="1.3 .6" stroke-dashoffset=".5"/>
<path d="M686.7 64h-24M662.7 87.1h24M540.9 204.8h24M540.9 204.8v24M548.4 201.8v3M557.4 204.8v-3M548.4 228.8v3M548.4 228.8v-24M557.4 231.8v-3M557.4 228.8v-24M564.9 228.8h-24M564.9 228.8v-24" fill="none" stroke="#000" stroke-width=".38" stroke-dasharray="1.3 .6" stroke-dashoffset=".1"/>
<path d="M74.5 111.2v6.3M94.5 117.5v-6.3M98.5 111.2v6.3M118.5 117.5v-6.3M124.5 111.1h-56M195.2 110.3v6.3M215.2 116.6v-6.3" fill="none" stroke="#000" stroke-width=".38" stroke-dasharray="1.3 .6" stroke-dashoffset=".3"/>
<path d="M74.4 111.1l.1 .1M94.5 111.2l.1-.1M98.4 111.1l.1 .1M118.5 111.2l.1-.1M195.1 110.2l.1 .1M215.2 110.3l.1-.1" fill="none" stroke="#000" stroke-width=".38" stroke-dasharray="1.3 .6"/>
<path d="M79.7 117.5v5.6M103.7 117.5v5.6M200.4 116.6v5.6M89.3 123.1v-5.6M113.3 123.1v-5.6M210 122.2v-5.6" fill="none" stroke="#000" stroke-width=".38" stroke-dasharray="1.3 .6" stroke-dashoffset=".7"/>
<g font-size="12.7">
<text x="380.7" y="39.9">(</text>
<text x="400.8" y="39.9">)</text>
</g>
<g font-size="5.6">
<text x="669.9" y="227.7">Notes</text>
<text x="259.6" y="232.9">Notes</text>
<text x="259.6" y="239.5">1.</text>
<text x="269.6" y="239.5">We use ISO2678 mK unless tolerance are specified</text>
<text x="669.9" y="234.3">1.</text>
<text x="679.9" y="234.3">We use ISO2678 mK unless tolerance are specified</text>
<text x="669.9" y="241">2.</text>
<text x="679.9" y="241">All edges should be chamfered by 1 X 45 deg</text>
<text x="266.8" y="520.6">Notes</text>
<text x="677.1" y="520.6">Notes</text>
<text x="266.8" y="527.2">1.</text>
<text x="276.8" y="527.2">We use ISO2678 mK unless tolerance are specified</text>
<text x="677.1" y="527.2">1.</text>
<text x="687.2" y="527.2">We use ISO2678 mK unless tolerance are specified</text>
</g>
<g font-size="4.7">
<text x="678.4" y="28.6">5.00</text>
<text x="105.3" y="34.4">G</text>
<text x="200.9" y="32">16.00</text>
<text x="543.9" y="30.1">Ra 6.6</text>
<text x="705.8" y="34.5">4.00 THRU</text>
<text x="202.7" y="39.9">0.05</text>
<text x="215.3" y="39.9">B</text>
<text x="367.1" y="36.1">Rz 24</text>
<text x="127.2" y="47" transform="rotate(-30 127.2 47)">R5.50</text>
<text x="648.6" y="46.9" transform="rotate(-90 648.6 46.9)">4.50</text>
<text x="717.5" y="57.7">0.01</text>
<text x="269.1" y="62.2">B</text>
<text x="360.2" y="64.2">0.01</text>
<text x="372.7" y="64.2">B</text>
<text x="384.1" y="72.4" transform="rotate(-90 384.1 72.4)">7 ±0.02</text>
<text x="632.7" y="74.5">1.00 X 45</text>
<text x="698.6" y="76.8" transform="rotate(-90 698.6 76.8)">8</text>
<text x="469.4" y="85.5" transform="rotate(-90 469.4 85.5)">31.00</text>
<text x="131.3" y="92.5">14.00</text>
<text x="497.2" y="91.1" transform="rotate(32 497.2 91.1)">R1.00 typ</text>
<text x="593" y="96.6">12.00</text>
<text x="195.5" y="104.2">Ra 5.2</text>
<text x="63.6" y="121.4" transform="rotate(-90 63.6 121.4)">3.00</text>
<text x="478.8" y="124.6" transform="rotate(-90 478.8 124.6)">6.00</text>
<text x="198.2" y="131.2">12.00</text>
<text x="699.1" y="127" transform="rotate(-90 699.1 127)">Ra 6.6</text>
<text x="105.3" y="135.9">G</text>
<text x="235.1" y="136.3">A</text>
<text x="175.3" y="143.2">2.00</text>
<text x="295.3" y="138.3">SECTION G-G</text>
<text x="298.1" y="142.8">SCALE 4 : 1</text>
<text x="550.3" y="140.9">18.00</text>
<text x="672.5" y="138.1">8.00</text>
<text x="551.6" y="147.2">0.01</text>
<text x="564.1" y="147.2">A</text>
<text x="548.1" y="158.9">42.00 ±0.02</text>
<text x="624.3" y="161.7">A</text>
<text x="104.4" y="172.9">C</text>
<text x="145.2" y="181.9">2 x</text>
<text x="159.2" y="181.9">2.40 THRU ALL</text>
<text x="162.6" y="187.5">5.00</text>
<text x="179.3" y="187.5">1.60</text>
<text x="603.8" y="190.8">5.00</text>
<text x="152.5" y="193.1">5.05 X 90°, Near Side</text>
<text x="481.2" y="196.7">B</text>
<text x="547.7" y="195.8">Ra 6.6</text>
<text x="629.5" y="200.1">2X</text>
<text x="640.3" y="200.1">3.00 THRU</text>
<text x="158.6" y="206.1">0.03</text>
<text x="171" y="206.1">C</text>
<text x="178.6" y="206.1">B</text>
<text x="478.9" y="220.8" transform="rotate(-90 478.9 220.8)">10.00</text>
<text x="50.5" y="222.1" transform="rotate(-90 50.5 222.1)">16.00</text>
<text x="61.3" y="229.7" transform="rotate(-90 61.3 229.7)">8.00</text>
<text x="636.8" y="233.6">0.05</text>
<text x="649.7" y="233.6">B</text>
<text x="543.7" y="240.8">32.00</text>
<text x="137.8" y="247.8" transform="rotate(-90 137.8 247.8)">Ra 6</text>
<text x="77.4" y="257.8">4.00</text>
<text x="99.2" y="257.8">6.00</text>
<text x="117" y="257.8">4.00</text>
<text x="55.6" y="267.3">B</text>
<text x="213.8" y="308.9">0.05</text>
<text x="226.3" y="308.9">B</text>
<text x="132.2" y="344.7">19 ±0.04</text>
<text x="544.8" y="344.4">18</text>
<text x="138.6" y="353.5">16</text>
<text x="67.4" y="359.3">Grinding</text>
<text x="482.8" y="358.1">A</text>
<text x="67.4" y="364.3">Ra 3</text>
<text x="65" y="369.3">C</text>
<text x="300.7" y="383.2" transform="rotate(-90 300.7 383.2)">5</text>
<text x="308.7" y="383.2" transform="rotate(-90 308.7 383.2)">8</text>
<text x="488.1" y="383.3" transform="rotate(-90 488.1 383.3)">9</text>
<text x="598.2" y="383.3" transform="rotate(-90 598.2 383.3)">9</text>
<text x="715.6" y="389" transform="rotate(-90 715.6 389)">7</text>
<text x="317" y="392.8" transform="rotate(-90 317 392.8)">9.14 ±0.01</text>
<text x="724.3" y="390.3" transform="rotate(-90 724.3 390.3)">10</text>
<text x="78" y="398.1">C</text>
<text x="200.8" y="398.1">C</text>
<text x="485.4" y="399.6">E</text>
<text x="600.1" y="400.9">E</text>
<text x="733.6" y="396.7" transform="rotate(-90 733.6 396.7)">13 ±0.02</text>
<text x="270.3" y="431.8">1.70</text>
<text x="268.3" y="439.4">1</text>
<text x="541.3" y="438.7">16.00</text>
<text x="648" y="439.4">0.50</text>
<text x="679.3" y="442.3">R0.30</text>
<text x="239.3" y="449.3" transform="rotate(-90 239.3 449.3)">0.50</text>
<text x="286.5" y="447.9" transform="rotate(-38 286.5 447.9)">R0.61</text>
<text x="168" y="458">D</text>
<text x="84.7" y="466.6">A</text>
<text x="292.2" y="465.6" transform="rotate(-90 292.2 465.6)">0.46</text>
<text x="601.8" y="466.3">F</text>
<text x="626.4" y="466.1" transform="rotate(-90 626.4 466.1)">1.2</text>
<text x="674" y="463.5">0.25X45</text>
<text x="214.8" y="478.8">0.01</text>
<text x="227.3" y="478.8">A</text>
<text x="484.5" y="475.7">6</text>
<text x="478.6" y="482">0.02</text>
<text x="491.2" y="482">A</text>
<text x="85.4" y="493.8" transform="rotate(-90 85.4 493.8)">7</text>
<text x="198.6" y="493.8" transform="rotate(-90 198.6 493.8)">4</text>
<text x="257.1" y="503.6">DETAIL D</text>
<text x="287.4" y="499.4">0.20</text>
<text x="253.2" y="508.1">SCALE 10 : 1</text>
<text x="643.4" y="515.4">DETAIL F</text>
<text x="638.9" y="519.9">SCALE 10 : 1</text>
<text x="126.4" y="527.6">SECTION C-C</text>
<text x="530.7" y="522.5">SECTION E-E</text>
</g>
<g font-size="3.7">
<text x="256.6" y="251.2">File No.</text>
<text x="287.6" y="250.9">Additional information</text>
<text x="331.5" y="251.6">Material</text>
<text x="672.1" y="251.2">File No.</text>
<text x="703" y="250.9">Additional information</text>
<text x="747" y="251.6">Material</text>
<text x="341.5" y="256.1">EN-8 (UK)</text>
<text x="757" y="256.1">EN-8 (UK)</text>
<text x="231.6" y="260.5">Resp. Departm.</text>
<text x="261.7" y="260.5">Consulted by</text>
<text x="306.5" y="260.5">Document type</text>
<text x="376.2" y="260.9">Document status</text>
<text x="647.1" y="260.5">Resp. Departm.</text>
<text x="677.1" y="260.5">Consulted by</text>
<text x="722" y="260.5">Document type</text>
<text x="791.6" y="260.9">Document status</text>
<text x="322.4" y="265.4">Part drawing</text>
<text x="386.2" y="265.4">Technical drawing</text>
<text x="737.9" y="265.4">Part drawing</text>
<text x="801.6" y="265.4">Technical drawing</text>
<text x="232" y="271.5">Owner</text>
<text x="261.7" y="271.4">Drawn by</text>
<text x="261.7" y="276">Ariharasudhan Muthusami</text>
<text x="315.4" y="274.1">Title</text>
<text x="647.5" y="271.5">Owner</text>
<text x="677.1" y="271.4">Drawn by</text>
<text x="677.1" y="276">Ariharasudhan Muthusami</text>
<text x="730.9" y="274.1">Title</text>
<text x="232" y="280.5">VGTU Mpfuc-15</text>
<text x="261.7" y="280.9">Approved by</text>
<text x="320.8" y="281.2">Design of Delta robot</text>
<text x="367.5" y="282">Edit</text>
<text x="376.9" y="281.9">Date</text>
<text x="393.4" y="281.9">Lang</text>
<text x="405.9" y="281.9">Page</text>
<text x="647.5" y="280.5">VGTU Mpfuc-15</text>
<text x="677.1" y="280.9">Approved by</text>
<text x="736.2" y="281.2">Design of Delta robot</text>
<text x="782.9" y="281.9">Edit</text>
<text x="792.3" y="281.9">Date</text>
<text x="808.9" y="281.9">Lang</text>
<text x="821.3" y="281.9">Page</text>
<text x="261.7" y="285.4">Prof., Sigitas Petkivicius</text>
<text x="376.9" y="286.4">03/05/19</text>
<text x="393.4" y="286.4">En</text>
<text x="405.9" y="286.4">1/1</text>
<text x="677.1" y="285.4">Prof., Sigitas Petkivicius</text>
<text x="792.3" y="286.4">03/05/19</text>
<text x="808.9" y="286.4">En</text>
<text x="821.3" y="286.4">1/1</text>
<text x="256.6" y="538.2">File No.</text>
<text x="287.6" y="537.9">Additional information</text>
<text x="331.5" y="538.6">Material</text>
<text x="672.1" y="538.2">File No.</text>
<text x="703.1" y="537.9">Additional information</text>
<text x="747" y="538.6">Material</text>
<text x="341.5" y="543.1">EN-8 (UK)</text>
<text x="757" y="543.1">EN-8 (UK)</text>
<text x="231.6" y="547.5">Resp. Departm.</text>
<text x="261.7" y="547.5">Consulted by</text>
<text x="306.5" y="547.5">Document type</text>
<text x="376.2" y="547.9">Document status</text>
<text x="647.1" y="547.5">Resp. Departm.</text>
<text x="677.2" y="547.5">Consulted by</text>
<text x="722" y="547.5">Document type</text>
<text x="791.7" y="547.9">Document status</text>
<text x="322.4" y="552.4">Part drawing</text>
<text x="386.2" y="552.4">Technical drawing</text>
<text x="737.9" y="552.4">Part drawing</text>
<text x="801.7" y="552.4">Technical drawing</text>
<text x="232" y="558.5">Owner</text>
<text x="261.7" y="558.4">Drawn by</text>
<text x="261.7" y="563">Ariharasudhan Muthusami</text>
<text x="315.4" y="561.1">Title</text>
<text x="647.5" y="558.5">Owner</text>
<text x="677.2" y="558.4">Drawn by</text>
<text x="677.2" y="563">Ariharasudhan Muthusami</text>
<text x="730.9" y="561.1">Title</text>
<text x="232" y="567.5">VGTU Mpfuc-15</text>
<text x="261.7" y="567.9">Approved by</text>
<text x="320.8" y="568.2">Design of Delta robot</text>
<text x="367.5" y="568.9">Edit</text>
<text x="376.9" y="568.9">Date</text>
<text x="393.4" y="568.9">Lang</text>
<text x="405.9" y="568.9">Page</text>
<text x="647.5" y="567.5">VGTU Mpfuc-15</text>
<text x="677.2" y="567.9">Approved by</text>
<text x="736.3" y="568.2">Design of Delta robot</text>
<text x="783" y="569">Edit</text>
<text x="792.4" y="568.9">Date</text>
<text x="808.9" y="568.9">Lang</text>
<text x="821.4" y="568.9">Page</text>
<text x="261.7" y="572.4">Prof., Sigitas Petkivicius</text>
<text x="376.9" y="573.4">03/05/19</text>
<text x="393.4" y="573.4">En</text>
<text x="405.9" y="573.4">1/1</text>
<text x="677.2" y="572.4">Prof., Sigitas Petkivicius</text>
<text x="792.4" y="573.4">03/05/19</text>
<text x="808.9" y="573.4">En</text>
<text x="821.4" y="573.4">1/1</text>
</g>
<g font-size="3.5">
<text x="391.4" y="250.8">Scale</text>
<text x="806.8" y="250.8">Scale</text>
<text x="401.4" y="255.3">1:2</text>
<text x="816.8" y="255.3">1:2</text>
<text x="391.4" y="537.8">Scale</text>
<text x="806.9" y="537.8">Scale</text>
<text x="401.4" y="542.3">1:2</text>
<text x="816.9" y="542.3">1:2</text>
</g>
</svg>
